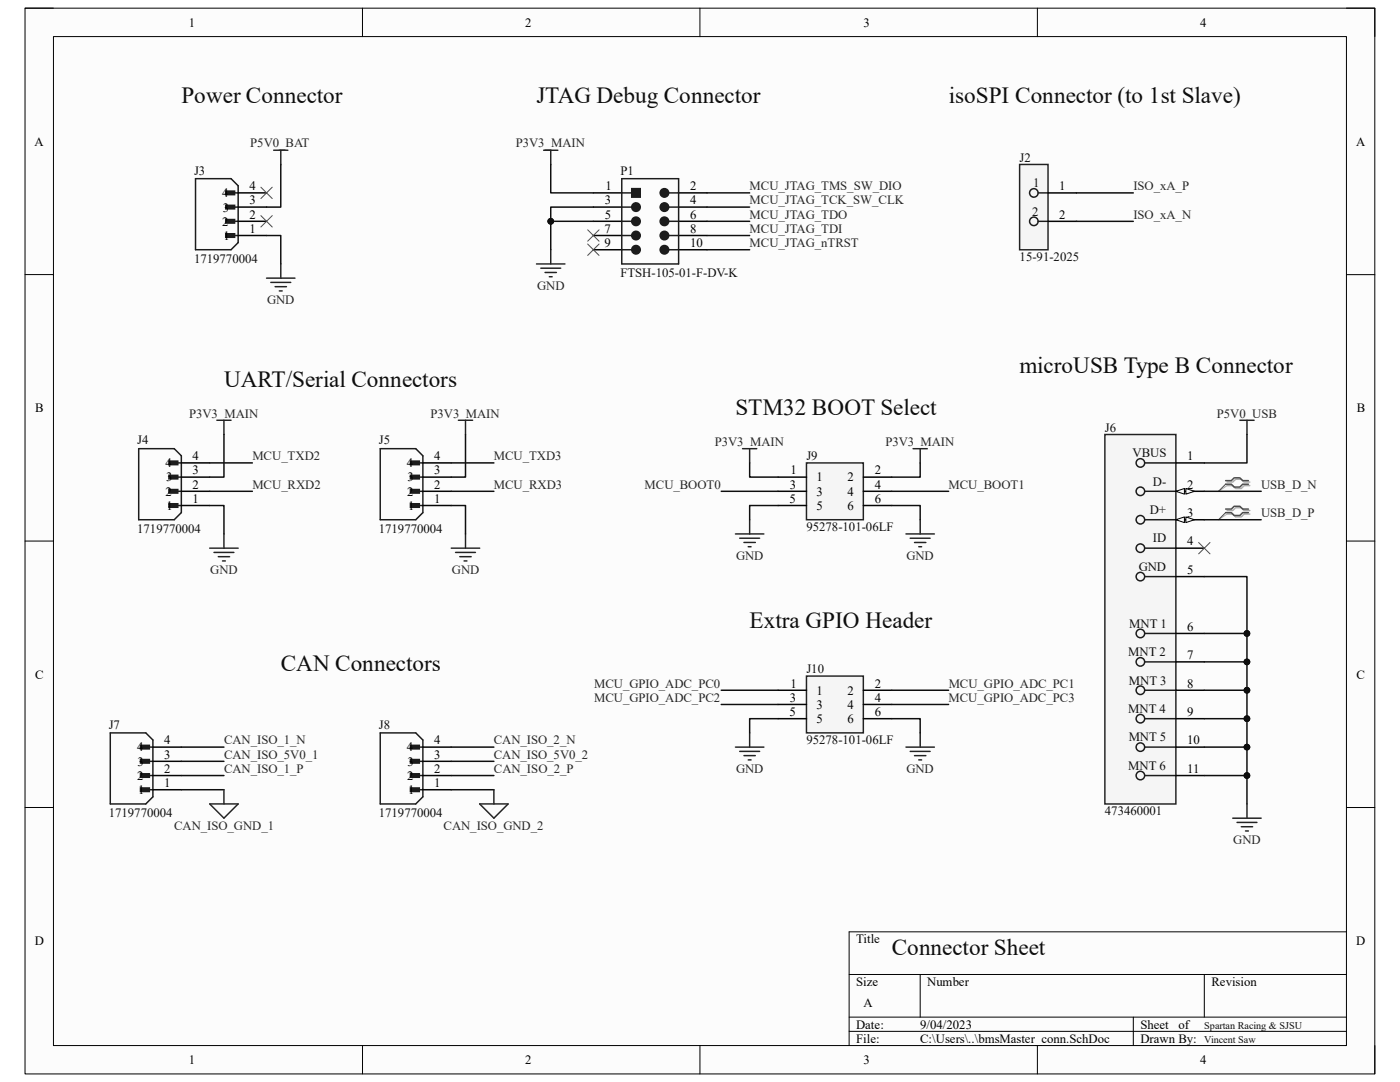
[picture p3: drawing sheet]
<svg xmlns="http://www.w3.org/2000/svg" width="279mm" height="216mm" viewBox="0 0 279 216" stroke-linecap="round" stroke-linejoin="round" font-family="sans-serif">
<path d="M5 1.6h269.4v212.7h-269.4z" fill-rule="evenodd" fill="#fcfcfc"/>
<path d="M5 1.6h269.4v212.7h-269.4z" fill="none" stroke="#000" stroke-width=".2"/>
<path d="M10.7 7.3h258v201.3h-258z" fill-rule="evenodd" fill="#fcfcfc"/>
<g fill="none" stroke="#000" stroke-width=".2">
<path d="M5 1.6h5.7M10.7 7.3h258v201.3h-258zM72.3 1.6v5.7M139.7 1.6v5.7M207 1.6v5.7M268.7 1.6h5.7v5.7M5 54.8h5.7M268.7 54.8h5.7M5 108h5.7M268.7 108h5.7M5 161.1h5.7M268.7 161.1h5.7"/>
<path d="M169.5 194.4h99.2M183.6 194.4v8.6M240.3 194.4v8.6M268.7 185.9h-99.2v22.7M72.3 208.6v5.7M139.7 208.6v5.7M169.5 203h99.2M169.5 205.8h99.2M207 208.6v5.7M226.2 203v5.6M274.4 208.6v5.7"/>
</g>
<path d="M118.4 38.5h5.7M135.4 38.5h5.7M118.4 41.3h5.7M118.4 44.2h5.7M118.4 47h5.7M118.4 49.8h5.7M135.4 41.3h5.7M135.4 44.2h5.7M135.4 47h5.7M135.4 49.8h5.7" fill="none" stroke="#000" stroke-width=".3"/>
<path d="M124.1 41.3h2" fill="none" stroke="#1c1c1c" stroke-width=".3"/>
<circle cx="126.9" cy="41.3" r=".85" fill="#1c1c1c"/>
<g fill="none" stroke="#1c1c1c" stroke-width=".3">
<path d="M133.4 41.3h2"/>
<circle cx="126.9" cy="41.3" r=".85"/>
</g>
<circle cx="132.6" cy="41.3" r=".85" fill="#1c1c1c"/>
<g fill="none" stroke="#1c1c1c" stroke-width=".3">
<path d="M124.1 38.5h2M133.4 38.5h2"/>
<circle cx="132.6" cy="41.3" r=".85"/>
</g>
<circle cx="132.6" cy="38.5" r=".85" fill="#1c1c1c"/>
<g fill="none" stroke="#1c1c1c" stroke-width=".3">
<path d="M124.1 35.7h11.3v17h-11.3zM124.1 47h2"/>
<circle cx="132.6" cy="38.5" r=".85"/>
</g>
<circle cx="126.9" cy="47" r=".85" fill="#1c1c1c"/>
<g fill="none" stroke="#1c1c1c" stroke-width=".3">
<path d="M133.4 47h2"/>
<circle cx="126.9" cy="47" r=".85"/>
</g>
<circle cx="132.6" cy="47" r=".85" fill="#1c1c1c"/>
<g fill="none" stroke="#1c1c1c" stroke-width=".3">
<path d="M124.1 44.2h2"/>
<circle cx="132.6" cy="47" r=".85"/>
</g>
<circle cx="126.9" cy="44.2" r=".85" fill="#1c1c1c"/>
<g fill="none" stroke="#1c1c1c" stroke-width=".3">
<path d="M133.4 44.2h2"/>
<circle cx="126.9" cy="44.2" r=".85"/>
</g>
<circle cx="132.6" cy="44.2" r=".85" fill="#1c1c1c"/>
<g fill="none" stroke="#1c1c1c" stroke-width=".3">
<path d="M124.1 49.8h2"/>
<circle cx="132.6" cy="44.2" r=".85"/>
</g>
<circle cx="126.9" cy="49.8" r=".85" fill="#1c1c1c"/>
<g fill="none" stroke="#1c1c1c" stroke-width=".3">
<path d="M133.4 49.8h2"/>
<circle cx="126.9" cy="49.8" r=".85"/>
</g>
<circle cx="132.6" cy="49.8" r=".85" fill="#1c1c1c"/>
<circle cx="132.6" cy="49.8" r=".85" fill="none" stroke="#1c1c1c" stroke-width=".3"/>
<path d="M126.1 37.6h1.7v1.7h-1.7z" fill-rule="evenodd" fill="#1c1c1c"/>
<path d="M126.1 37.6h1.7v1.7h-1.7z" fill="none" stroke="#1c1c1c" stroke-width=".3"/>
<path d="M108.5 30h2.8M109.9 30v2.8M107.1 52.7h5.6M107.9 53.5h4M108.8 54.4h2.2M109.6 55.2h.6M109.9 49.8v2.9" fill="none" stroke="#262626" stroke-width=".3"/>
<path d="M117.3 45.9l2.3 2.2M117.3 48.7l2.3 2.3M119.6 45.9l-2.3 2.2M119.6 48.7l-2.3 2.3" fill="none" stroke="#4c4c4c" stroke-width=".2"/>
<path d="M203.5 32.8h5.7v17h-5.7z" fill-rule="evenodd" fill="#f5f5f5"/>
<path d="M203.5 32.8h5.7v17h-5.7z" fill="none" stroke="#262626" stroke-width=".3"/>
<g fill="none" stroke="#1c1c1c" stroke-width=".3">
<path d="M207.2 38.5h2M207.2 44.2h2"/>
<circle cx="206.3" cy="38.5" r=".85"/>
<circle cx="206.3" cy="44.2" r=".85"/>
</g>
<path d="M209.2 38.5h5.6M209.2 44.2h5.6" fill="none" stroke="#000" stroke-width=".3"/>
<path d="M33.7 100.5h1.8v.7h-1.8z" fill-rule="evenodd" fill="#1c1c1c"/>
<path d="M33.7 100.5h1.8v.7h-1.8z" fill="none" stroke="#1c1c1c" stroke-width=".3"/>
<path d="M33.7 97.7h1.8v.7h-1.8z" fill-rule="evenodd" fill="#1c1c1c"/>
<path d="M33.7 97.7h1.8v.7h-1.8z" fill="none" stroke="#1c1c1c" stroke-width=".3"/>
<path d="M33.7 94.8h1.8v.8h-1.8z" fill-rule="evenodd" fill="#1c1c1c"/>
<path d="M33.7 94.8h1.8v.8h-1.8z" fill="none" stroke="#1c1c1c" stroke-width=".3"/>
<path d="M33.7 92h1.8v.7h-1.8z" fill-rule="evenodd" fill="#1c1c1c"/>
<path d="M27.7 89.5h7.1l1.4 1.4v11.4l-1.4 1.4h-7.1zM33.7 92h1.8v.7h-1.8zM34.1 98h2.1M34.1 95.2h2.1M34.1 92.4h2.1M34.1 100.9h2.1" fill="none" stroke="#1c1c1c" stroke-width=".3"/>
<path d="M36.2 98h5.7M36.2 95.2h5.7M36.2 92.4h5.7M36.2 100.9h5.7" fill="none" stroke="#000" stroke-width=".3"/>
<path d="M81.9 100.5h1.8v.7h-1.8z" fill-rule="evenodd" fill="#1c1c1c"/>
<path d="M81.9 100.5h1.8v.7h-1.8z" fill="none" stroke="#1c1c1c" stroke-width=".3"/>
<path d="M81.9 97.7h1.8v.7h-1.8z" fill-rule="evenodd" fill="#1c1c1c"/>
<path d="M81.9 97.7h1.8v.7h-1.8z" fill="none" stroke="#1c1c1c" stroke-width=".3"/>
<path d="M81.9 94.8h1.8v.8h-1.8z" fill-rule="evenodd" fill="#1c1c1c"/>
<path d="M81.9 94.8h1.8v.8h-1.8z" fill="none" stroke="#1c1c1c" stroke-width=".3"/>
<path d="M81.9 92h1.8v.7h-1.8z" fill-rule="evenodd" fill="#1c1c1c"/>
<path d="M75.9 89.5h7.1l1.4 1.4v11.4l-1.4 1.4h-7.1zM81.9 92h1.8v.7h-1.8zM82.3 98h2.1M82.3 95.2h2.1M82.3 92.4h2.1M82.3 100.9h2.1" fill="none" stroke="#1c1c1c" stroke-width=".3"/>
<path d="M84.4 98h5.7M84.4 95.2h5.7M84.4 92.4h5.7M84.4 100.9h5.7" fill="none" stroke="#000" stroke-width=".3"/>
<g fill="none" stroke="#262626" stroke-width=".3">
<path d="M43.3 83.9h2.8M44.7 83.9v2.8M91.5 83.9h2.8M92.9 83.9v2.8M41.9 109.4h5.6M42.7 110.2h4M43.6 111.1h2.2M44.4 111.9h.6M44.7 106.5v2.9M90.1 109.4h5.6M90.9 110.2h4M91.8 111.1h2.2"/>
<path d="M92.6 111.9h.6M92.9 106.5v2.9"/>
</g>
<path d="M28 157.2h1.8v.7h-1.8z" fill-rule="evenodd" fill="#1c1c1c"/>
<path d="M28 157.2h1.8v.7h-1.8z" fill="none" stroke="#1c1c1c" stroke-width=".3"/>
<path d="M28 154.4h1.8v.7h-1.8z" fill-rule="evenodd" fill="#1c1c1c"/>
<path d="M28 154.4h1.8v.7h-1.8z" fill="none" stroke="#1c1c1c" stroke-width=".3"/>
<path d="M28 151.6h1.8v.7h-1.8z" fill-rule="evenodd" fill="#1c1c1c"/>
<path d="M28 151.6h1.8v.7h-1.8z" fill="none" stroke="#1c1c1c" stroke-width=".3"/>
<path d="M28 148.7h1.8v.7h-1.8z" fill-rule="evenodd" fill="#1c1c1c"/>
<path d="M22 146.2h7.1l1.4 1.5v11.3l-1.4 1.4h-7.1zM28 148.7h1.8v.7h-1.8zM28.4 157.6h2.1M28.4 154.7h2.1M28.4 151.9h2.1M28.4 149.1h2.1" fill="none" stroke="#1c1c1c" stroke-width=".3"/>
<path d="M30.5 157.6h5.7M30.5 154.7h5.7M30.5 151.9h5.7M30.5 149.1h5.7" fill="none" stroke="#000" stroke-width=".3"/>
<path d="M81.9 157.2h1.8v.7h-1.8z" fill-rule="evenodd" fill="#1c1c1c"/>
<path d="M81.9 157.2h1.8v.7h-1.8z" fill="none" stroke="#1c1c1c" stroke-width=".3"/>
<path d="M81.9 154.4h1.8v.7h-1.8z" fill-rule="evenodd" fill="#1c1c1c"/>
<path d="M81.9 154.4h1.8v.7h-1.8z" fill="none" stroke="#1c1c1c" stroke-width=".3"/>
<path d="M81.9 151.6h1.8v.7h-1.8z" fill-rule="evenodd" fill="#1c1c1c"/>
<path d="M81.9 151.6h1.8v.7h-1.8z" fill="none" stroke="#1c1c1c" stroke-width=".3"/>
<path d="M81.9 148.7h1.8v.7h-1.8z" fill-rule="evenodd" fill="#1c1c1c"/>
<path d="M75.9 146.2h7.1l1.4 1.5v11.3l-1.4 1.4h-7.1zM81.9 148.7h1.8v.7h-1.8zM82.3 157.6h2.1M82.3 154.7h2.1M82.3 151.9h2.1M82.3 149.1h2.1" fill="none" stroke="#1c1c1c" stroke-width=".3"/>
<path d="M84.4 157.6h5.7M84.4 154.7h5.7M84.4 151.9h5.7M84.4 149.1h5.7" fill="none" stroke="#000" stroke-width=".3"/>
<path d="M45 46.6h1.8v.7h-1.8z" fill-rule="evenodd" fill="#1c1c1c"/>
<path d="M45 46.6h1.8v.7h-1.8z" fill="none" stroke="#1c1c1c" stroke-width=".3"/>
<path d="M45 43.8h1.8v.7h-1.8z" fill-rule="evenodd" fill="#1c1c1c"/>
<path d="M45 43.8h1.8v.7h-1.8z" fill="none" stroke="#1c1c1c" stroke-width=".3"/>
<path d="M45 41h1.8v.7h-1.8z" fill-rule="evenodd" fill="#1c1c1c"/>
<path d="M45 41h1.8v.7h-1.8z" fill="none" stroke="#1c1c1c" stroke-width=".3"/>
<path d="M45 38.1h1.8v.7h-1.8z" fill-rule="evenodd" fill="#1c1c1c"/>
<path d="M39 35.7h7.1l1.4 1.4v11.3l-1.4 1.4h-7.1zM45 38.1h1.8v.7h-1.8zM45.4 38.5h2.1M45.4 47h2.1M45.4 44.2h2.1M45.4 41.3h2.1" fill="none" stroke="#1c1c1c" stroke-width=".3"/>
<path d="M47.5 38.5h5.7M47.5 47h5.7M47.5 44.2h5.7M47.5 41.3h5.7" fill="none" stroke="#000" stroke-width=".3"/>
<path d="M54.6 30h2.9M56 30v2.8M53.2 55.5h5.7M54 56.4h4M54.9 57.2h2.3M55.8 58.1h.5M56 52.7v2.8" fill="none" stroke="#262626" stroke-width=".3"/>
<path d="M52.1 37.4l2.2 2.2M54.3 37.4l-2.2 2.2M52.1 43l2.2 2.3M54.3 43l-2.2 2.3" fill="none" stroke="#4c4c4c" stroke-width=".2"/>
<path d="M220.5 86.7h14.2v73.7h-14.2z" fill-rule="evenodd" fill="#f5f5f5"/>
<path d="M220.5 86.7h14.2v73.7h-14.2z" fill="none" stroke="#262626" stroke-width=".3"/>
<g fill="none" stroke="#1c1c1c" stroke-width=".3">
<path d="M228.4 92.4h6.3M228.4 98h6.3M228.4 103.7h6.3M228.4 109.4h6.3M228.4 115.1h6.3M228.4 126.4h6.3M228.4 132.1h6.3M228.4 137.7h6.3M228.4 143.4h6.3M228.4 149.1h6.3M228.4 154.7h6.3"/>
<circle cx="227.6" cy="98" r=".85"/>
<circle cx="227.6" cy="92.4" r=".85"/>
<circle cx="227.6" cy="109.4" r=".85"/>
<circle cx="227.6" cy="103.7" r=".85"/>
<circle cx="227.6" cy="115.1" r=".85"/>
<circle cx="227.6" cy="132.1" r=".85"/>
<circle cx="227.6" cy="137.7" r=".85"/>
<circle cx="227.6" cy="126.4" r=".85"/>
<circle cx="227.6" cy="143.4" r=".85"/>
<circle cx="227.6" cy="149.1" r=".85"/>
<circle cx="227.6" cy="154.8" r=".85"/>
</g>
<path d="M234.7 92.4h5.6M234.7 98h5.6" fill="none" stroke="#000" stroke-width=".3"/>
<path d="M234.7 98l1.7-.5v1.1z" fill="#fbfbfb"/>
<path d="M234.7 98l1.7-.5v1.1z" fill="none" stroke="#000" stroke-width=".2"/>
<path d="M236.7 97.5l1.7 .5-1.7 .6z" fill="#fbfbfb"/>
<path d="M236.7 97.5l1.7 .5-1.7 .6z" fill="none" stroke="#000" stroke-width=".2"/>
<path d="M234.7 103.7h5.6" fill="none" stroke="#000" stroke-width=".3"/>
<path d="M234.7 103.7l1.7-.6v1.2z" fill="#fbfbfb"/>
<path d="M234.7 103.7l1.7-.6v1.2z" fill="none" stroke="#000" stroke-width=".2"/>
<path d="M236.7 103.1l1.7 .6-1.7 .6z" fill="#fbfbfb"/>
<path d="M236.7 103.1l1.7 .6-1.7 .6z" fill="none" stroke="#000" stroke-width=".2"/>
<path d="M234.7 109.4h5.6M234.7 115.1h5.6M234.7 126.4h5.6M234.7 132.1h5.6M234.7 137.7h5.6M234.7 143.4h5.6M234.7 149.1h5.6M234.7 154.7h5.6" fill="none" stroke="#000" stroke-width=".3"/>
<path d="M247.4 83.9h2.9M248.9 83.9v2.8M246 163.3h5.7M246.9 164.1h3.9M247.7 165h2.3M248.6 165.8h.5M248.9 160.4v2.9" fill="none" stroke="#262626" stroke-width=".3"/>
<path d="M244.6 96.6l-1.4 1.4M239.2 108.2l2.3 2.3M241.5 108.2l-2.3 2.3M244.6 102.3l-1.4 1.4" fill="none" stroke="#4c4c4c" stroke-width=".2"/>
<path d="M244.9 96.2h1.1l.6-.6h1.1l.6 .6h1.1M244.9 96.9h1.1l.6 .6h1.1l.6-.6h1.1M244.9 101.9h1.1l.6-.6h1.1l.6 .6h1.1M244.9 102.6h1.1l.6 .5h1.1l.6-.5h1.1" fill="none" stroke="#aeaeae" stroke-width=".3"/>
<path d="M244.9 96.9l-1.7 1.1M244.9 102.6l-1.7 1.1" fill="none" stroke="#aeaeae" stroke-width=".2"/>
<path d="M244.6 95.9h1.1l.6-.6h1.1l.6 .6h1.1M244.6 96.6h1.1l.6 .6h1.1l.6-.6h1.1M244.6 101.6h1.1l.6-.6h1.1l.6 .6h1.1M244.6 102.3h1.1l.6 .6h1.1l.6-.6h1.1" fill="none" stroke="#4c4c4c" stroke-width=".3"/>
<path d="M161 92.4h11.3v11.3h-11.3z" fill-rule="evenodd" fill="#f5f5f5"/>
<g fill="none" stroke="#262626" stroke-width=".3">
<path d="M148.2 89.5h2.8M149.6 89.5v2.9M161 92.4h11.3v11.3h-11.3zM182.2 89.5h2.9M183.6 89.5v2.9M146.8 106.5h5.6M147.6 107.4h4M148.5 108.2h2.2M149.3 109.1h.6M149.6 103.7v2.8M180.8 106.5h5.7M181.7 107.4h3.9"/>
<path d="M182.5 108.2h2.3M183.4 109.1h.5M183.6 103.7v2.8"/>
</g>
<path d="M155.3 95.2h5.7M155.3 98h5.7M172.3 95.2h5.7M172.3 98h5.7M155.3 100.9h5.7M172.3 100.9h5.7" fill="none" stroke="#000" stroke-width=".3"/>
<path d="M161 134.9h11.3v11.3h-11.3z" fill-rule="evenodd" fill="#f5f5f5"/>
<path d="M161 134.9h11.3v11.3h-11.3zM146.8 149.1h5.6M147.6 149.9h4M148.5 150.8h2.2M149.3 151.6h.6M149.6 146.2v2.9M180.8 149.1h5.7M181.7 149.9h3.9M182.5 150.8h2.3M183.4 151.6h.5M183.6 146.2v2.9" fill="none" stroke="#262626" stroke-width=".3"/>
<path d="M155.3 137.7h5.7M172.3 137.7h5.7M155.3 140.6h5.7M155.3 143.4h5.7M172.3 140.6h5.7M172.3 143.4h5.7" fill="none" stroke="#000" stroke-width=".3"/>
<path d="M141.1 38.5h8.5M118.4 41.3h-8.5v2.9M141.1 41.3h8.5M141.1 44.2h8.5M141.1 47h8.5M141.1 49.8h8.5" fill="none" stroke="#0e0e0e" stroke-width=".3"/>
<circle cx="109.9" cy="44.2" r=".57" fill="#0e0e0e"/>
<circle cx="109.9" cy="44.2" r=".57" fill="none" stroke="#0e0e0e" stroke-width=".2"/>
<path d="M118.4 44.2h-8.5v5.6" fill="none" stroke="#0e0e0e" stroke-width=".3"/>
<circle cx="109.9" cy="44.2" r=".57" fill="#0e0e0e"/>
<circle cx="109.9" cy="44.2" r=".57" fill="none" stroke="#0e0e0e" stroke-width=".2"/>
<g fill="none" stroke="#0e0e0e" stroke-width=".3">
<path d="M56 32.8v8.5h-2.8M109.9 32.8v5.7h8.5M214.8 38.5h11.4M53.2 47h2.8v5.7M214.8 44.2h11.4M41.9 92.4h8.5M41.9 98h8.5M44.7 86.7v8.5h-2.8M90.1 92.4h8.5M90.1 98h8.5M92.9 86.7v8.5h-2.8M240.3 98h11.4"/>
<path d="M248.9 86.7v5.7h-8.6M41.9 100.9h2.8v5.6M90.1 100.9h2.8v5.6M240.3 103.7h11.4M36.2 149.1h8.5M36.2 154.7h8.5M36.2 151.9h8.5M36.2 157.6h8.5M90.1 149.1h8.5M90.1 154.7h8.5M90.1 151.9h8.5M90.1 157.6h8.5"/>
<path d="M240.3 149.1h8.6"/>
</g>
<circle cx="248.9" cy="149.1" r=".57" fill="#0e0e0e"/>
<circle cx="248.9" cy="149.1" r=".57" fill="none" stroke="#0e0e0e" stroke-width=".2"/>
<path d="M240.3 143.4h8.6" fill="none" stroke="#0e0e0e" stroke-width=".3"/>
<circle cx="248.9" cy="143.4" r=".57" fill="#0e0e0e"/>
<circle cx="248.9" cy="143.4" r=".57" fill="none" stroke="#0e0e0e" stroke-width=".2"/>
<path d="M240.3 137.7h8.6" fill="none" stroke="#0e0e0e" stroke-width=".3"/>
<circle cx="248.9" cy="137.7" r=".57" fill="#0e0e0e"/>
<circle cx="248.9" cy="137.7" r=".57" fill="none" stroke="#0e0e0e" stroke-width=".2"/>
<path d="M240.3 132.1h8.6" fill="none" stroke="#0e0e0e" stroke-width=".3"/>
<circle cx="248.9" cy="132.1" r=".57" fill="#0e0e0e"/>
<circle cx="248.9" cy="132.1" r=".57" fill="none" stroke="#0e0e0e" stroke-width=".2"/>
<path d="M240.3 126.4h8.6" fill="none" stroke="#0e0e0e" stroke-width=".3"/>
<circle cx="248.9" cy="126.4" r=".57" fill="#0e0e0e"/>
<circle cx="248.9" cy="126.4" r=".57" fill="none" stroke="#0e0e0e" stroke-width=".2"/>
<path d="M248.9 154.7v5.7" fill="none" stroke="#0e0e0e" stroke-width=".3"/>
<circle cx="248.9" cy="154.7" r=".57" fill="#0e0e0e"/>
<circle cx="248.9" cy="154.7" r=".57" fill="none" stroke="#0e0e0e" stroke-width=".2"/>
<g fill="none" stroke="#0e0e0e" stroke-width=".3">
<path d="M143.9 98h11.4M149.6 92.4v2.8h5.7M178 98h11.3M183.6 92.4v2.8h-5.6M155.3 100.9h-5.7v2.8M178 100.9h5.6v2.8M240.3 115.1h8.6v39.6h-8.6M143.9 137.7h11.4M178 137.7h11.3M143.9 140.6h11.4M155.3 143.4h-5.7v2.8M178 143.4h5.6v2.8"/>
<path d="M178 140.6h11.3"/>
</g>
<circle cx="248.9" cy="126.4" r=".57" fill="#0e0e0e"/>
<circle cx="248.9" cy="126.4" r=".57" fill="none" stroke="#0e0e0e" stroke-width=".2"/>
<circle cx="248.9" cy="132.1" r=".57" fill="#0e0e0e"/>
<circle cx="248.9" cy="132.1" r=".57" fill="none" stroke="#0e0e0e" stroke-width=".2"/>
<circle cx="248.9" cy="137.7" r=".57" fill="#0e0e0e"/>
<circle cx="248.9" cy="137.7" r=".57" fill="none" stroke="#0e0e0e" stroke-width=".2"/>
<circle cx="248.9" cy="143.4" r=".57" fill="#0e0e0e"/>
<circle cx="248.9" cy="143.4" r=".57" fill="none" stroke="#0e0e0e" stroke-width=".2"/>
<circle cx="248.9" cy="149.1" r=".57" fill="#0e0e0e"/>
<circle cx="248.9" cy="149.1" r=".57" fill="none" stroke="#0e0e0e" stroke-width=".2"/>
<circle cx="248.9" cy="154.7" r=".57" fill="#0e0e0e"/>
<circle cx="248.9" cy="154.7" r=".57" fill="none" stroke="#0e0e0e" stroke-width=".2"/>
<path d="M44.7 157.6v2.8M98.6 157.6v2.8M41.9 160.4h5.6l-2.8 2.9zM95.7 160.4h5.7l-2.8 2.9z" fill="none" stroke="#262626" stroke-width=".3"/>
<g font-size="4.6" fill="#0e0e0e">
<text x="36.2" y="20.5">Power Connector</text>
<text x="107.1" y="20.5">JTAG Debug Connector</text>
<text x="189.3" y="20.5">isoSPI Connector (to 1st Slave)</text>
<text x="44.7" y="77.2">UART/Serial Connectors</text>
<text x="203.5" y="74.4">microUSB Type B Connector</text>
<text x="146.8" y="82.8">STM32 BOOT Select</text>
<text x="149.6" y="125.4">Extra GPIO Header</text>
<text x="56" y="133.9">CAN Connectors</text>
<text x="178" y="190.6">Connector Sheet</text>
</g>
<g font-size="2.5">
<text x="37.7" y="5.3">1</text>
<text x="104.8" y="5.3">2</text>
<text x="172.3" y="5.3">3</text>
<text x="239.5" y="5.3">4</text>
<text x="6.9" y="29.1">A</text>
<text x="270.6" y="29.1">A</text>
<text x="44.4" y="39.4">4</text>
<text x="49.8" y="40.8">3</text>
<text x="49.8" y="37.9">4</text>
<text x="120.7" y="40.8">3</text>
<text x="120.9" y="37.9">1</text>
<text x="137.7" y="37.9">2</text>
<text x="137.7" y="40.8">4</text>
<text x="211.4" y="37.9">1</text>
<text x="44.4" y="45">2</text>
<text x="44.5" y="42.2">3</text>
<text x="44.6" y="47.9">1</text>
<text x="49.8" y="46.4">1</text>
<text x="49.8" y="43.6">2</text>
<text x="120.6" y="46.4">7</text>
<text x="120.7" y="43.6">5</text>
<text x="137.7" y="43.6">6</text>
<text x="137.7" y="46.4">8</text>
<text x="211.4" y="43.6">2</text>
<text x="120.6" y="49.3">9</text>
<text x="137.7" y="49.3">10</text>
<text x="7" y="82.3">B</text>
<text x="270.8" y="82.3">B</text>
<text x="33" y="93.2">4</text>
<text x="38.4" y="94.7">3</text>
<text x="38.4" y="91.8">4</text>
<text x="81.2" y="93.2">4</text>
<text x="86.7" y="94.7">3</text>
<text x="86.7" y="91.8">4</text>
<text x="157.7" y="94.7">1</text>
<text x="174.6" y="94.7">2</text>
<text x="236.9" y="91.8">1</text>
<text x="33" y="98.9">2</text>
<text x="33.1" y="96.1">3</text>
<text x="33.2" y="101.7">1</text>
<text x="38.4" y="100.3">1</text>
<text x="38.4" y="97.5">2</text>
<text x="81.2" y="98.9">2</text>
<text x="81.3" y="96.1">3</text>
<text x="81.4" y="101.7">1</text>
<text x="86.7" y="100.3">1</text>
<text x="86.7" y="97.5">2</text>
<text x="157.6" y="100.3">5</text>
<text x="157.6" y="97.5">3</text>
<text x="162.9" y="96.1">1</text>
<text x="162.9" y="98.9">3</text>
<text x="162.9" y="101.7">5</text>
<text x="169.1" y="96.1">2</text>
<text x="169.1" y="98.9">4</text>
<text x="169.1" y="101.7">6</text>
<text x="174.6" y="97.5">4</text>
<text x="174.6" y="100.3">6</text>
<text x="236.9" y="97.5">2</text>
<text x="236.9" y="103.2">3</text>
<text x="236.9" y="108.8">4</text>
<text x="236.9" y="114.5">5</text>
<text x="236.9" y="125.9">6</text>
<text x="236.9" y="131.5">7</text>
<text x="7" y="135.4">C</text>
<text x="157.7" y="137.2">1</text>
<text x="174.6" y="137.2">2</text>
<text x="236.9" y="137.2">8</text>
<text x="270.7" y="135.4">C</text>
<text x="157.6" y="142.9">5</text>
<text x="157.6" y="140">3</text>
<text x="162.9" y="138.6">1</text>
<text x="162.9" y="141.4">3</text>
<text x="169.1" y="138.6">2</text>
<text x="169.1" y="141.4">4</text>
<text x="174.6" y="140">4</text>
<text x="174.6" y="142.9">6</text>
<text x="236.9" y="142.9">9</text>
<text x="27.3" y="149.9">4</text>
<text x="32.8" y="148.5">4</text>
<text x="81.2" y="149.9">4</text>
<text x="86.7" y="148.5">4</text>
<text x="162.9" y="144.3">5</text>
<text x="169.1" y="144.3">6</text>
<text x="236.9" y="148.5">10</text>
<text x="27.3" y="155.6">2</text>
<text x="27.5" y="152.8">3</text>
<text x="32.8" y="154.2">2</text>
<text x="32.8" y="151.4">3</text>
<text x="81.2" y="155.6">2</text>
<text x="81.3" y="152.8">3</text>
<text x="86.7" y="154.2">2</text>
<text x="86.7" y="151.4">3</text>
<text x="236.9" y="154.2">11</text>
<text x="27.6" y="158.5">1</text>
<text x="32.8" y="157">1</text>
<text x="81.4" y="158.5">1</text>
<text x="86.7" y="157">1</text>
<text x="6.9" y="188.6">D</text>
<text x="170.9" y="188.2">Title</text>
<text x="270.7" y="188.6">D</text>
<text x="170.9" y="196.7">Size</text>
<text x="185" y="196.7">Number</text>
<text x="241.8" y="196.7">Revision</text>
<text x="172.3" y="201">A</text>
<text x="170.9" y="205.2">Date:</text>
<text x="170.9" y="208.1">File:</text>
<text x="183.6" y="205.2">9/04/2023</text>
<text x="183.7" y="208.1">C:\Users\..\bmsMaster_conn.SchDoc</text>
<text x="227.6" y="205.2">Sheet</text>
<text x="227.6" y="208.1">Drawn By:</text>
<text x="235.2" y="205.2">of</text>
<text x="37.7" y="212.3">1</text>
<text x="104.8" y="212.3">2</text>
<text x="172.3" y="212.3">3</text>
<text x="239.5" y="212.3">4</text>
</g>
<g font-size="2.5" fill="#262626">
<text x="50" y="29.4">P5V0_BAT</text>
<text x="103" y="29.4">P3V3_MAIN</text>
<text x="149.6" y="37.9">MCU_JTAG_TMS_SW_DIO</text>
<text x="149.6" y="40.8">MCU_JTAG_TCK_SW_CLK</text>
<text x="226.2" y="37.9">ISO_xA_P</text>
<text x="149.6" y="43.6">MCU_JTAG_TDO</text>
<text x="149.6" y="46.4">MCU_JTAG_TDI</text>
<text x="226.2" y="43.6">ISO_xA_N</text>
<text x="149.6" y="49.3">MCU_JTAG_nTRST</text>
<text x="107.2" y="57.8">GND</text>
<text x="53.3" y="60.6">GND</text>
<text x="37.8" y="83.3">P3V3_MAIN</text>
<text x="85.9" y="83.3">P3V3_MAIN</text>
<text x="242.9" y="83.3">P5V0_USB</text>
<text x="142.7" y="89">P3V3_MAIN</text>
<text x="176.7" y="89">P3V3_MAIN</text>
<text x="50.4" y="91.8">MCU_TXD2</text>
<text x="98.6" y="91.8">MCU_TXD3</text>
<text x="50.4" y="97.5">MCU_RXD2</text>
<text x="98.6" y="97.5">MCU_RXD3</text>
<text x="128.7" y="97.5">MCU_BOOT0</text>
<text x="189.3" y="97.5">MCU_BOOT1</text>
<text x="251.7" y="97.5">USB_D_N</text>
<text x="251.7" y="103.2">USB_D_P</text>
<text x="146.9" y="111.7">GND</text>
<text x="180.9" y="111.7">GND</text>
<text x="42" y="114.5">GND</text>
<text x="90.2" y="114.5">GND</text>
<text x="118.6" y="137.2">MCU_GPIO_ADC_PC0</text>
<text x="189.3" y="137.2">MCU_GPIO_ADC_PC1</text>
<text x="118.6" y="140">MCU_GPIO_ADC_PC2</text>
<text x="189.3" y="140">MCU_GPIO_ADC_PC3</text>
<text x="44.7" y="148.5">CAN_ISO_1_N</text>
<text x="98.6" y="148.5">CAN_ISO_2_N</text>
<text x="44.7" y="151.4">CAN_ISO_5V0_1</text>
<text x="44.7" y="154.2">CAN_ISO_1_P</text>
<text x="98.6" y="151.4">CAN_ISO_5V0_2</text>
<text x="98.6" y="154.2">CAN_ISO_2_P</text>
<text x="146.9" y="154.2">GND</text>
<text x="180.9" y="154.2">GND</text>
<text x="34.8" y="165.5">CAN_ISO_GND_1</text>
<text x="88.5" y="165.5">CAN_ISO_GND_2</text>
<text x="246.1" y="168.4">GND</text>
</g>
<g font-size="2.5" fill="#0e0e0e">
<text x="38.7" y="34.8">J3</text>
<text x="123.8" y="34.8">P1</text>
<text x="203.5" y="32.3">J2</text>
<text x="206.2" y="37.4">1</text>
<text x="206" y="43.1">2</text>
<text x="38.7" y="52.4">1719770004</text>
<text x="203.5" y="52.1">15-91-2025</text>
<text x="123.8" y="55.2">FTSH-105-01-F-DV-K</text>
<text x="27.4" y="88.7">J4</text>
<text x="75.6" y="88.7">J5</text>
<text x="220.5" y="86.1">J6</text>
<text x="161" y="91.8">J9</text>
<text x="226" y="91.2">VBUS</text>
<text x="230.1" y="96.9">D-</text>
<text x="27.4" y="106.3">1719770004</text>
<text x="75.6" y="106.3">1719770004</text>
<text x="161" y="106">95278-101-06LF</text>
<text x="229.4" y="102.6">D+</text>
<text x="227.2" y="113.9">GND</text>
<text x="230.1" y="108.2">ID</text>
<text x="225.4" y="125.3">MNT 1</text>
<text x="225.2" y="130.9">MNT 2</text>
<text x="161" y="134.4">J10</text>
<text x="225.3" y="136.6">MNT 3</text>
<text x="225.2" y="142.3">MNT 4</text>
<text x="21.7" y="145.4">J7</text>
<text x="75.6" y="145.4">J8</text>
<text x="161" y="148.5">95278-101-06LF</text>
<text x="225.3" y="148">MNT 5</text>
<text x="225.2" y="153.6">MNT 6</text>
<text x="21.7" y="163">1719770004</text>
<text x="75.6" y="163">1719770004</text>
<text x="220.5" y="162.7">473460001</text>
</g>
<g font-size="2" fill="#0e0e0e">
<text x="240.3" y="205.4">Spartan Racing &amp; SJSU</text>
<text x="240.3" y="208.2">Vincent Saw</text>
</g>
</svg>
